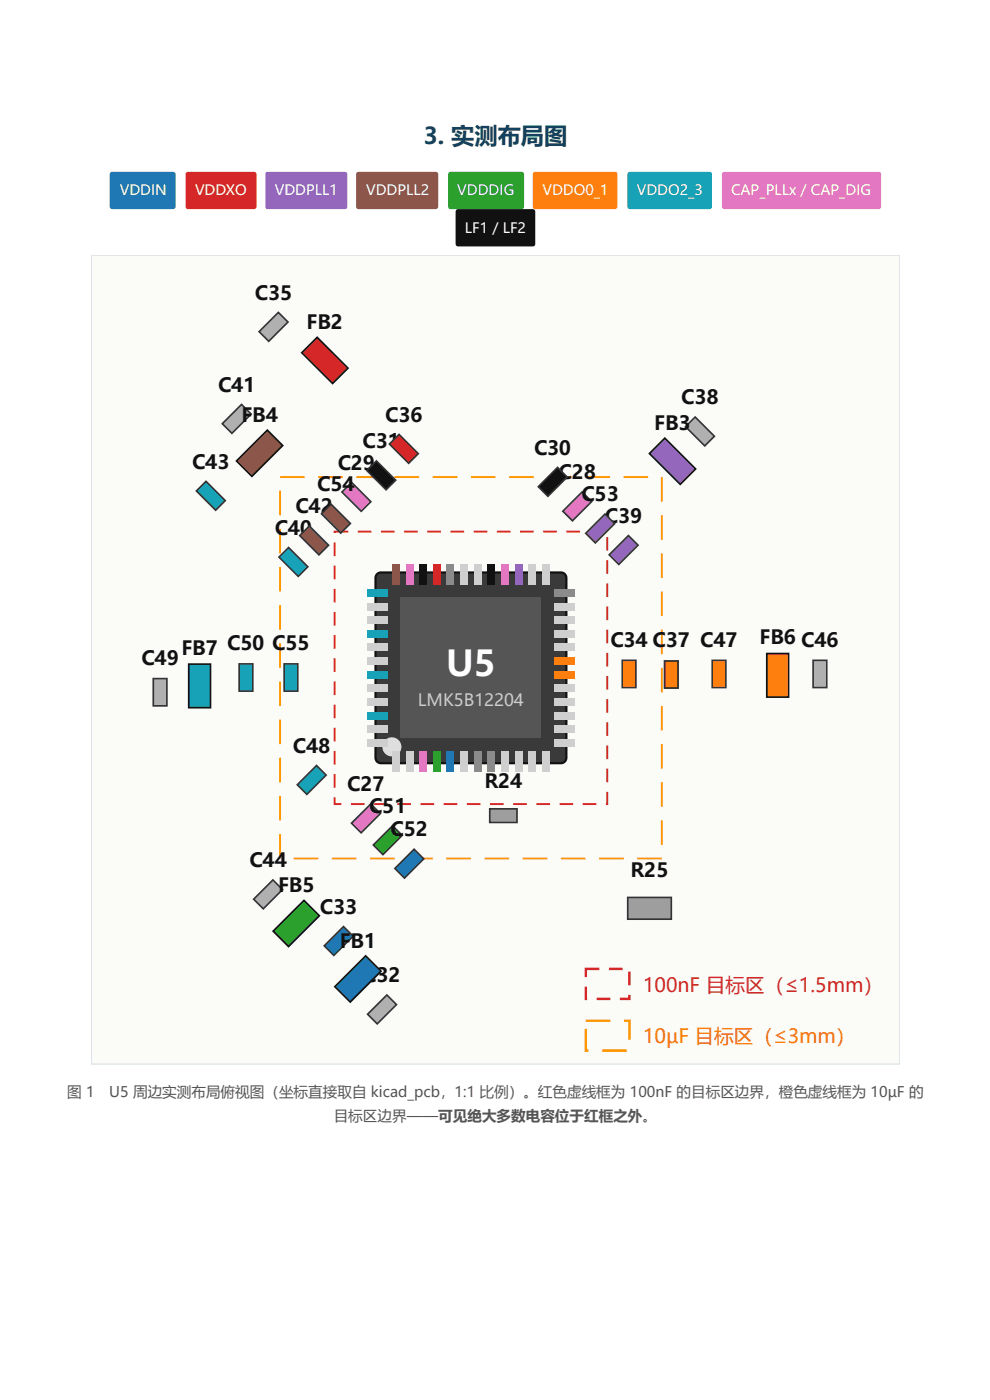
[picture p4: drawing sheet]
<svg xmlns="http://www.w3.org/2000/svg" width="210mm" height="297mm" viewBox="0 0 210 297" stroke-linecap="round" stroke-linejoin="round" font-family="sans-serif">
<path d="M23.4 36.6l.4-.1h13.2l.2 .5-.1 7.1-.4 .3-13.2-.1-.2-.5v-6.8z" fill="#1f77b4"/>
<path d="M39.5 36.6l.4-.1h14.2l.3 .5-.1 7-.4 .4-14.2-.1-.4-.5v-6.8z" fill="#d62728"/>
<path d="M56.4 36.6l.4-.1h16.5l.3 .5v7l-.5 .4-16.5-.1-.4-.5v-6.8z" fill="#9467bd"/>
<path d="M75.6 36.6l.4-.1h16.6l.3 .5v7l-.5 .4-16.6-.1-.3-.5v-6.8z" fill="#8c564b"/>
<path d="M95.2 36.6l.3-.1h15.3l.3 .5v7l-.5 .4-15.3-.1-.3-.5v-6.8z" fill="#2ca02c"/>
<path d="M113.1 36.6l.4-.1h17.1l.3 .5v7l-.5 .4-17.1-.1-.3-.5v-6.8z" fill="#ff7f0e"/>
<path d="M133.2 36.6l.3-.1h17.1l.3 .5v7l-.5 .4-17.1-.1-.3-.5v-6.8z" fill="#17a2b8"/>
<path d="M153.2 36.6l.4-.1h32.8l.3 .2 .1 .3v6.9l-.2 .4-.3 .1h-32.8l-.4-.3v-.3v-6.8z" fill="#e377c2"/>
<path d="M96.8 44.5l.3-.1h16.1l.3 .5-.1 7.1-.4 .3-16.1-.1-.3-.4v-6.9z" fill="#111"/>
<path d="M19.3 54.1h171.5v171.8h-171.5z" fill="#fbfbf8"/>
<path d="M19.4 54.3h171.2v171.4h-171.2z" fill="none" stroke="#dde3e8" stroke-width=".26"/>
<path d="M19.6 54.4h171v171.1h-171z" fill="#fbfbf8"/>
<path d="M75.9 112.6h2.8v.4h-2.8zM80.8 112.6h2.9v.4h-2.9zM85.7 112.6h2.9v.4h-2.9zM90.6 112.6h2.9v.4h-2.9zM95.5 112.6h2.9v.4h-2.9zM100.4 112.6h2.9v.4h-2.9zM105.3 112.6h2.9v.4h-2.9zM110.2 112.6h2.9v.4h-2.9zM115.2 112.6h2.9v.4h-2.9zM120.1 112.6h2.9v.4h-2.9zM125 112.6h2.9v.4h-2.9zM128.5 113.9h.4v2.9h-.4zM128.5 118.8h.4v2.9h-.4zM128.5 123.8h.4v2.9h-.4zM128.5 128.7h.4v2.9h-.4zM128.5 133.6h.4v2.9h-.4zM128.5 138.5h.4v2.9h-.4zM128.5 143.4h.4v2.9h-.4zM128.5 148.3h.4v2.9h-.4zM128.5 153.2h.4v2.9h-.4zM128.5 158.2h.4v2.8h-.4zM128.5 163.1h.4v2.9h-.4zM128.5 168h.4v2.8h-.4v-.4h.2v.2h-.2zM123.5 170.4h2.9v.4h-2.9zM118.6 170.4h2.9v.4h-2.9zM113.7 170.4h2.9v.4h-2.9zM108.8 170.4h2.9v.4h-2.9zM103.9 170.4h2.9v.4h-2.9zM99 170.4h2.9v.4h-2.9zM94.1 170.4h2.9v.4h-2.9zM89.1 170.4h2.9v.4h-2.9zM84.2 170.4h2.9v.4h-2.9zM79.3 170.4h2.9v.4h-2.9zM74.4 170.4h2.9v.4h-2.9zM70.7 169.1h.4v1.5h-.2v-.2h1.5v.4h-1.7zM70.7 164.2h.4v2.9h-.4zM70.7 159.3h.4v2.9h-.4zM70.7 154.4h.4v2.9h-.4zM70.7 149.5h.4v2.9h-.4zM70.7 144.6h.4v2.9h-.4zM70.7 139.7h.4v2.8h-.4zM70.7 134.7h.4v2.9h-.4zM70.7 129.8h.4v2.9h-.4zM70.7 124.9h.4v2.9h-.4zM70.7 120h.4v2.9h-.4zM70.7 115.1h.4v2.9h-.4zM70.7 112.6h3.1v.4h-2.9v-.2h.2v.3h-.4z" fill="#d62728"/>
<path d="M67.5 101h5.2v.4h-5.2zM75.6 101h5.2v.4h-5.2zM83.7 101h5.2v.4h-5.2zM91.7 101h5.3v.4h-5.3zM99.8 101h5.2v.4h-5.2zM107.9 101h5.2v.4h-5.2zM116 101h5.2v.4h-5.2zM124.1 101h5.2v.4h-5.2zM132.2 101h5.2v.4h-5.2zM140.1 101.2h.4v5.2h-.4zM140.1 109.3h.4v5.2h-.4zM140.1 117.4h.4v5.2h-.4zM140.1 125.5h.4v5.2h-.4zM140.1 133.6h.4v5.2h-.4zM140.1 141.7h.4v5.2h-.4zM140.1 149.8h.4v5.2h-.4zM140.1 157.9h.4v5.2h-.4zM140.1 166h.4v5.2h-.4zM140.1 174.1h.4v5.2h-.4zM135.1 181.9h5.2v.4h-5.2zM127 181.9h5.2v.4h-5.2zM118.9 181.9h5.2v.4h-5.2zM110.8 181.9h5.2v.4h-5.2zM102.7 181.9h5.2v.4h-5.2zM94.6 181.9h5.2v.4h-5.2zM86.5 181.9h5.2v.4h-5.2zM78.5 181.9h5.2v.4h-5.2zM70.4 181.9h5.2v.4h-5.2zM62.3 181.9h5.2v.4h-5.2zM59.2 176.9h.4v5.2h-.4zM59.2 168.9h.4v5.2h-.4zM59.2 160.8h.4v5.2h-.4zM59.2 152.7h.4v5.2h-.4zM59.2 144.6h.4v5.2h-.4zM59.2 136.5h.4v5.2h-.4zM59.2 128.4h.4v5.2h-.4zM59.2 120.3h.4v5.2h-.4zM59.2 112.2h.4v5.2h-.4zM59.2 104.1h.4v5.2h-.4zM59.4 101h5.2v.4h-5.2z" fill="#ff9800"/>
<path d="M79.9 121.8l.9-.4h38.1l.8 .4 .4 .8v38.2l-.4 .8-.8 .3h-38.1l-.9-.3-.3-.8v-38.2z" fill="#3a3a3a"/>
<path d="M79.9 121.8l.9-.4h38.1l.8 .4 .4 .8v38.2l-.4 .8-.8 .3h-38.1l-.9-.3-.3-.8v-38.2z" fill="none" stroke="#111" stroke-width=".46"/>
<path d="M85 126.8h29.7v29.8h-29.7z" fill="#555"/>
<circle cx="83.1" cy="158.4" r="2.02" fill="#ddd"/>
<g fill="#cfcfcf">
<path d="M83.1 159.4h1.7v4.3h-1.7z"/>
<path d="M86 159.4h1.6v4.3h-1.6z"/>
</g>
<path d="M88.9 159.4h1.6v4.3h-1.6z" fill="#e377c2"/>
<path d="M91.8 159.4h1.6v4.3h-1.6z" fill="#2ca02c"/>
<path d="M94.7 159.4h1.6v4.3h-1.6z" fill="#1f77b4"/>
<path d="M97.6 159.4h1.6v4.3h-1.6z" fill="#cfcfcf"/>
<g fill="#8a8a8a">
<path d="M100.5 159.4h1.6v4.3h-1.6z"/>
<path d="M103.4 159.4h1.6v4.3h-1.6z"/>
</g>
<g fill="#cfcfcf">
<path d="M106.3 159.4h1.6v4.3h-1.6z"/>
<path d="M109.1 159.4h1.7v4.3h-1.7z"/>
<path d="M112 159.4h1.7v4.3h-1.7z"/>
<path d="M114.9 159.4h1.6v4.3h-1.6z"/>
<path d="M117.5 156.8h4.4v1.6h-4.4z"/>
<path d="M117.5 153.9h4.4v1.6h-4.4z"/>
<path d="M117.5 151h4.4v1.6h-4.4z"/>
<path d="M117.5 148.1h4.4v1.6h-4.4z"/>
<path d="M117.5 145.2h4.4v1.6h-4.4z"/>
</g>
<g fill="#ff7f0e">
<path d="M117.5 142.3h4.4v1.6h-4.4z"/>
<path d="M117.5 139.4h4.4v1.6h-4.4z"/>
</g>
<g fill="#cfcfcf">
<path d="M117.5 136.5h4.4v1.7h-4.4z"/>
<path d="M117.5 133.6h4.4v1.7h-4.4z"/>
<path d="M117.5 130.8h4.4v1.6h-4.4z"/>
<path d="M117.5 127.9h4.4v1.6h-4.4z"/>
</g>
<path d="M117.5 125h4.4v1.6h-4.4z" fill="#8a8a8a"/>
<g fill="#cfcfcf">
<path d="M114.9 119.6h1.6v4.4h-1.6z"/>
<path d="M112 119.6h1.7v4.4h-1.7z"/>
</g>
<path d="M109.1 119.6h1.7v4.4h-1.7z" fill="#9467bd"/>
<path d="M106.3 119.6h1.6v4.4h-1.6z" fill="#e377c2"/>
<path d="M103.4 119.6h1.6v4.4h-1.6z" fill="#111"/>
<g fill="#cfcfcf">
<path d="M100.5 119.6h1.6v4.4h-1.6z"/>
<path d="M97.6 119.6h1.6v4.4h-1.6z"/>
</g>
<path d="M94.7 119.6h1.6v4.4h-1.6z" fill="#8a8a8a"/>
<path d="M91.8 119.6h1.6v4.4h-1.6z" fill="#d62728"/>
<path d="M88.9 119.6h1.6v4.4h-1.6z" fill="#111"/>
<path d="M86 119.6h1.6v4.4h-1.6z" fill="#e377c2"/>
<path d="M83.1 119.6h1.7v4.4h-1.7z" fill="#8c564b"/>
<path d="M77.8 125h4.3v1.6h-4.3z" fill="#17a2b8"/>
<g fill="#cfcfcf">
<path d="M77.8 127.9h4.3v1.6h-4.3z"/>
<path d="M77.8 130.8h4.3v1.6h-4.3z"/>
</g>
<path d="M77.8 133.6h4.3v1.7h-4.3z" fill="#17a2b8"/>
<g fill="#cfcfcf">
<path d="M77.8 136.5h4.3v1.7h-4.3z"/>
<path d="M77.8 139.4h4.3v1.6h-4.3z"/>
</g>
<path d="M77.8 142.3h4.3v1.6h-4.3z" fill="#17a2b8"/>
<g fill="#cfcfcf">
<path d="M77.8 145.2h4.3v1.6h-4.3z"/>
<path d="M77.8 148.1h4.3v1.6h-4.3z"/>
</g>
<path d="M77.8 151h4.3v1.6h-4.3z" fill="#17a2b8"/>
<g fill="#cfcfcf">
<path d="M77.8 153.9h4.3v1.6h-4.3z"/>
<path d="M77.8 156.8h4.3v1.6h-4.3z"/>
</g>
<path d="M74.5 174.6l4.1-4 2 2-4 4.1z" fill="#e377c2"/>
<path d="M74.5 174.6l4.1-4 2 2-4 4.1z" fill="none" stroke="#333" stroke-width=".35"/>
<path d="M119.3 108.5l4.1-4.1 2.1 2-4.1 4.1z" fill="#e377c2"/>
<path d="M119.3 108.5l4.1-4.1 2.1 2-4.1 4.1z" fill="none" stroke="#333" stroke-width=".35"/>
<path d="M74.5 102.3l4.1 4.1-2 2.1-4.1-4.1z" fill="#e377c2"/>
<path d="M74.5 102.3l4.1 4.1-2 2.1-4.1-4.1z" fill="none" stroke="#333" stroke-width=".35"/>
<path d="M114.1 103.2l4.1-4 2 2-4 4.1z" fill="#111"/>
<path d="M114.1 103.2l4.1-4 2 2-4 4.1z" fill="none" stroke="#333" stroke-width=".35"/>
<path d="M77.8 99.8l2-2 4.1 4.1-2.1 2z" fill="#111"/>
<path d="M77.8 99.8l2-2 4.1 4.1-2.1 2z" fill="none" stroke="#333" stroke-width=".35"/>
<path d="M77.9 215.2l4.1-4.1 2.1 2-4.1 4.1z" fill="#b0b0b0"/>
<path d="M77.9 215.2l4.1-4.1 2.1 2-4.1 4.1z" fill="none" stroke="#333" stroke-width=".35"/>
<path d="M68.7 200.7l4.1-4.1 2.1 2-4.1 4.1z" fill="#1f77b4"/>
<path d="M68.7 200.7l4.1-4.1 2.1 2-4.1 4.1z" fill="none" stroke="#333" stroke-width=".35"/>
<path d="M131.9 140.1h2.9v5.8h-2.9z" fill="#ff7f0e"/>
<path d="M131.9 140.1h2.9v5.8h-2.9z" fill="none" stroke="#333" stroke-width=".35"/>
<path d="M54.9 70.4l4.1-4.1 2.1 2-4.1 4.1z" fill="#b0b0b0"/>
<path d="M54.9 70.4l4.1-4.1 2.1 2-4.1 4.1z" fill="none" stroke="#333" stroke-width=".35"/>
<path d="M82.6 94.2l2-2 4.1 4-2.1 2.1z" fill="#d62728"/>
<path d="M82.6 94.2l2-2 4.1 4-2.1 2.1z" fill="none" stroke="#333" stroke-width=".35"/>
<path d="M140.9 140.2h2.9v5.8h-2.9z" fill="#ff7f0e"/>
<path d="M140.9 140.2h2.9v5.8h-2.9z" fill="none" stroke="#333" stroke-width=".35"/>
<path d="M145.3 90.5l2.1-2 4.1 4.1-2.1 2z" fill="#b0b0b0"/>
<path d="M145.3 90.5l2.1-2 4.1 4.1-2.1 2z" fill="none" stroke="#333" stroke-width=".35"/>
<path d="M129.1 117.7l4.1-4.1 2.1 2.1-4.1 4z" fill="#9467bd"/>
<path d="M129.1 117.7l4.1-4.1 2.1 2.1-4.1 4z" fill="none" stroke="#333" stroke-width=".35"/>
<path d="M61.2 116.2l4.1 4-2.1 2.1-4.1-4.1z" fill="#17a2b8"/>
<path d="M61.2 116.2l4.1 4-2.1 2.1-4.1-4.1z" fill="none" stroke="#333" stroke-width=".35"/>
<path d="M47.1 89.9l4.1-4.1 2.1 2-4.1 4.1z" fill="#b0b0b0"/>
<path d="M47.1 89.9l4.1-4.1 2.1 2-4.1 4.1z" fill="none" stroke="#333" stroke-width=".35"/>
<path d="M63.5 113.6l2.1-2 4.1 4.1-2.1 2z" fill="#8c564b"/>
<path d="M63.5 113.6l2.1-2 4.1 4.1-2.1 2z" fill="none" stroke="#333" stroke-width=".35"/>
<path d="M43.7 102.1l4.1 4.1-2.1 2-4.1-4z" fill="#17a2b8"/>
<path d="M43.7 102.1l4.1 4.1-2.1 2-4.1-4z" fill="none" stroke="#333" stroke-width=".35"/>
<path d="M57.9 186.7l2 2-4.1 4.1-2-2z" fill="#b0b0b0"/>
<path d="M57.9 186.7l2 2-4.1 4.1-2-2z" fill="none" stroke="#333" stroke-width=".35"/>
<path d="M172.4 140.1h2.9v5.8h-2.9z" fill="#b0b0b0"/>
<path d="M172.4 140.1h2.9v5.8h-2.9z" fill="none" stroke="#333" stroke-width=".35"/>
<path d="M151 140.1h2.9v5.8h-2.9z" fill="#ff7f0e"/>
<path d="M151 140.1h2.9v5.8h-2.9z" fill="none" stroke="#333" stroke-width=".35"/>
<path d="M63 166.5l4.1-4.1 2.1 2-4.1 4.1z" fill="#17a2b8"/>
<path d="M63 166.5l4.1-4.1 2.1 2-4.1 4.1z" fill="none" stroke="#333" stroke-width=".35"/>
<path d="M32.5 144h2.9v5.7h-2.9z" fill="#b0b0b0"/>
<path d="M32.5 144h2.9v5.7h-2.9z" fill="none" stroke="#333" stroke-width=".35"/>
<path d="M50.7 140.8h2.9v5.8h-2.9z" fill="#17a2b8"/>
<path d="M50.7 140.8h2.9v5.8h-2.9z" fill="none" stroke="#333" stroke-width=".35"/>
<path d="M83.2 175.2l2.1 2-4.1 4.1-2.1-2z" fill="#2ca02c"/>
<path d="M83.2 175.2l2.1 2-4.1 4.1-2.1-2z" fill="none" stroke="#333" stroke-width=".35"/>
<path d="M87.8 180.2l2 2-4 4.1-2.1-2.1z" fill="#1f77b4"/>
<path d="M87.8 180.2l2 2-4 4.1-2.1-2.1z" fill="none" stroke="#333" stroke-width=".35"/>
<path d="M124.2 113.1l4.1-4 2 2-4.1 4.1z" fill="#9467bd"/>
<path d="M124.2 113.1l4.1-4 2 2-4.1 4.1z" fill="none" stroke="#333" stroke-width=".35"/>
<path d="M70.2 107l4.1 4.1-2.1 2-4-4.1z" fill="#8c564b"/>
<path d="M70.2 107l4.1 4.1-2.1 2-4-4.1z" fill="none" stroke="#333" stroke-width=".35"/>
<path d="M60.2 140.8h2.9v5.8h-2.9z" fill="#17a2b8"/>
<path d="M60.2 140.8h2.9v5.8h-2.9z" fill="none" stroke="#333" stroke-width=".35"/>
<path d="M77.5 202.8l3.3 3.3-6.5 6.5-3.3-3.3z" fill="#1f77b4"/>
<path d="M77.5 202.8l3.3 3.3-6.5 6.5-3.3-3.3z" fill="none" stroke="#111" stroke-width=".35"/>
<path d="M67.2 71.6l6.6 6.5-3.3 3.3-6.5-6.6z" fill="#d62728"/>
<path d="M67.2 71.6l6.6 6.5-3.3 3.3-6.5-6.6z" fill="none" stroke="#111" stroke-width=".35"/>
<path d="M140.9 92.9l6.6 6.6-3.3 3.3-6.5-6.6z" fill="#9467bd"/>
<path d="M140.9 92.9l6.6 6.6-3.3 3.3-6.5-6.6z" fill="none" stroke="#111" stroke-width=".35"/>
<path d="M50.1 97.8l6.6-6.5 3.2 3.2-6.5 6.6z" fill="#8c564b"/>
<path d="M50.1 97.8l6.6-6.5 3.2 3.2-6.5 6.6z" fill="none" stroke="#111" stroke-width=".35"/>
<path d="M57.9 197.6l6.5-6.6 3.3 3.3-6.5 6.5z" fill="#2ca02c"/>
<path d="M57.9 197.6l6.5-6.6 3.3 3.3-6.5 6.5z" fill="none" stroke="#111" stroke-width=".35"/>
<path d="M162.6 138.6h4.6v9.3h-4.6z" fill="#ff7f0e"/>
<path d="M162.6 138.6h4.6v9.3h-4.6z" fill="none" stroke="#111" stroke-width=".35"/>
<path d="M40 140.9h4.6v9.2h-4.6z" fill="#17a2b8"/>
<path d="M40 140.9h4.6v9.2h-4.6z" fill="none" stroke="#111" stroke-width=".35"/>
<path d="M103.8 171.6h5.8v2.9h-5.8z" fill="#9e9e9e"/>
<path d="M103.8 171.6h5.8v2.9h-5.8z" fill="none" stroke="#333" stroke-width=".35"/>
<path d="M133.1 190.4h9.2v4.6h-9.2z" fill="#9e9e9e"/>
<path d="M133.1 190.4h9.2v4.6h-9.2z" fill="none" stroke="#333" stroke-width=".35"/>
<path d="M129.1 205.3h2.9v.5h-2.9zM133.2 206.1h.5v2.9h-.5zM131.4 211.7h2v.2h-.2v-.8h.5v1.1h-2.3zM126.5 211.7h2.9v.5h-2.9zM123.9 209.3h.6v2.6h-.3v-.2h.3v.5h-.6zM123.9 205.3h3.2v.5h-2.9v-.2h.3v1.7h-.6z" fill="#d62728"/>
<path d="M132.3 216.3h1.4v4.3h-.5v-4.1h.2v.3h-1.1zM127.7 222.6h5.2v.6h-5.2zM123.9 218.3h.6v4.6h-.3v-.3h.6v.6h-.9zM124.2 216.3h5.2v.5h-5.2z" fill="#ff9800"/>
<text font-size="7.5" fill="#fff" x="94.6" y="143.4">U5</text>
<text font-size="4.9" fill="#14415f" x="89.8" y="30.6">3. 实测布局图</text>
<g font-size="4.2" fill="#111">
<text x="54" y="63.6">C35</text>
<text x="65" y="69.8">FB2</text>
<text x="46.2" y="83.1">C41</text>
<text x="51.2" y="89.5">FB4</text>
<text x="81.7" y="89.4">C36</text>
<text x="144.4" y="85.7">C38</text>
<text x="76.9" y="95.1">C31</text>
<text x="138.7" y="91.2">FB3</text>
<text x="40.7" y="99.4">C43</text>
<text x="71.6" y="99.6">C29</text>
<text x="113.2" y="96.4">C30</text>
<text x="118.4" y="101.6">C28</text>
<text x="67.3" y="104.2">C54</text>
<text x="123.3" y="106.3">C53</text>
<text x="58.2" y="113.4">C40</text>
<text x="62.6" y="108.9">C42</text>
<text x="128.2" y="110.9">C39</text>
<text x="60.5" y="138">55</text>
<text x="129.4" y="137.2">C34 C</text>
<text x="141.2" y="137.3">37 C47</text>
<text x="161" y="136.6">FB6 C46</text>
<text x="30" y="141.1">C49</text>
<text x="38.5" y="138.9">FB7 C50 C</text>
<text x="62.1" y="159.7">C48</text>
<text x="73.6" y="167.8">C27</text>
<text x="102.7" y="167.3">R24</text>
<text x="78.2" y="172.5">C51</text>
<text x="82.8" y="177.4">C52</text>
<text x="52.9" y="184">C44</text>
<text x="58.9" y="189.3">FB5</text>
<text x="133.7" y="186">R25</text>
<text x="67.8" y="193.9">C33</text>
<text x="72" y="201">FB1</text>
<text x="77" y="208.4">C32</text>
</g>
<text font-size="4.2" fill="#c62828" x="136.3" y="210.4">100nF 目标区（≤1.5mm）</text>
<text font-size="4.2" fill="#e07000" x="136.3" y="221.3">10µF 目标区（≤3mm）</text>
<text font-size="3.6" fill="#ccc" x="88.6" y="149.8">LMK5B12204</text>
<g font-size="3.1" fill="#555">
<text x="14.3" y="232.7">图 1</text>
<text x="23.2" y="232.7">U5 周边实测布局俯视图（坐标直接取自 kicad_pcb，1:1 比例）。红色虚线框为 100nF 的目标区边界，橙色虚线框为 10µF 的</text>
<text x="70.7" y="237.7">目标区边界——可见绝大多数电容位于红框之外。</text>
</g>
<g font-size="3" fill="#fff">
<text x="25.4" y="41.5">VDDIN</text>
<text x="41.3" y="41.5">VDDXO</text>
<text x="58.3" y="41.5">VDDPLL1</text>
<text x="77.6" y="41.5">VDDPLL2</text>
<text x="96.9" y="41.5">VDDDIG</text>
<text x="115" y="41.5">VDDO0_1</text>
<text x="135" y="41.5">VDDO2_3</text>
<text x="155" y="41.5">CAP_PLLx / CAP_DIG</text>
<text x="98.6" y="49.4">LF1 / LF2</text>
</g>
</svg>
